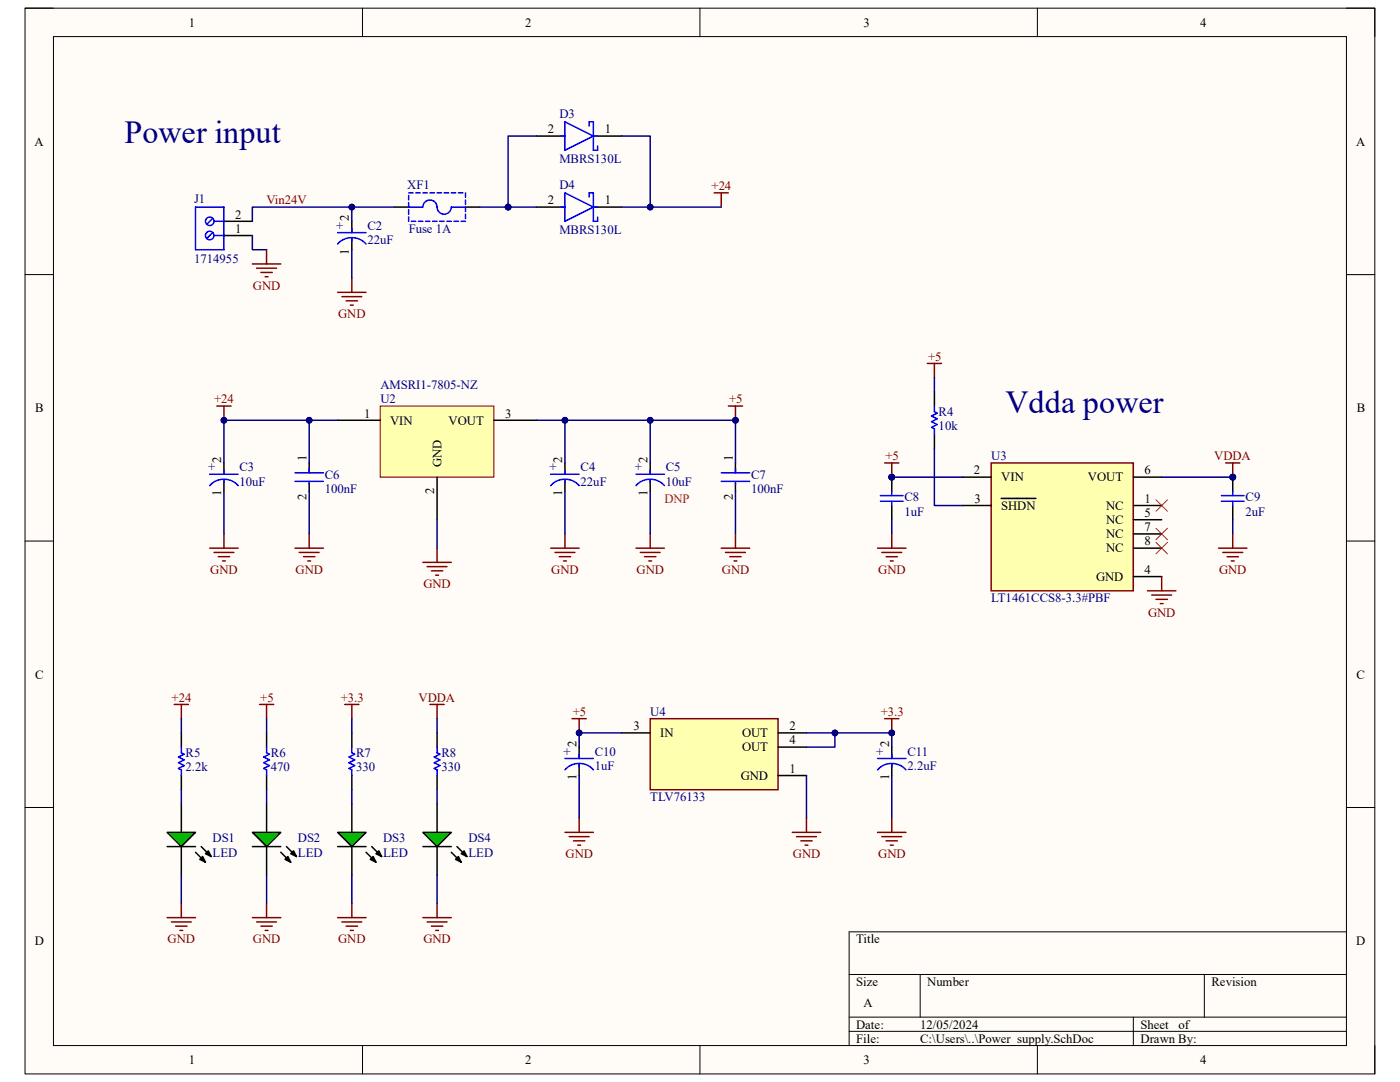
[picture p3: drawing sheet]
<svg xmlns="http://www.w3.org/2000/svg" width="279mm" height="216mm" viewBox="0 0 279 216" stroke-linecap="round" stroke-linejoin="round" font-family="sans-serif">
<path d="M5 1.6h269.4v212.7h-269.4z" fill-rule="evenodd" fill="#fffcf8"/>
<path d="M5 1.6h269.4v212.7h-269.4z" fill="none" stroke="#000" stroke-width=".2"/>
<path d="M10.7 7.3h258v201.3h-258z" fill-rule="evenodd" fill="#fffcf8"/>
<g fill="none" stroke="#000" stroke-width=".2">
<path d="M5 1.6h5.7M10.7 7.3h258v201.3h-258zM72.3 1.6v5.7M139.7 1.6v5.7M207 1.6v5.7M268.7 1.6h5.7v5.7M5 54.8h5.7M268.7 54.8h5.7M5 108h5.7M268.7 108h5.7M5 161.1h5.7M268.7 161.1h5.7"/>
<path d="M169.5 194.4h99.2M183.6 194.4v8.6M240.3 194.4v8.6M268.7 185.9h-99.2v22.7M72.3 208.6v5.7M139.7 208.6v5.7M169.5 203h99.2M169.5 205.8h99.2M207 208.6v5.7M226.2 203v5.6M274.4 208.6v5.7"/>
</g>
<path d="M75.9 81h22.7v14.2h-22.7z" fill-rule="evenodd" fill="#ffffb0"/>
<path d="M75.9 81h22.7v14.2h-22.7z" fill="none" stroke="#800000" stroke-width=".2"/>
<g fill="none" stroke="#000" stroke-width=".3">
<path d="M44.7 47h5.7M44.7 44.2h5.7M44.7 92.4v2.2M44.7 95.8v2.2M61.7 92.4v2M61.7 96.3v1.7M67.4 83.9h8.5M87.2 95.2v8.5M98.6 83.9h8.5M112.7 92.4v2.2M112.7 95.8v2.2M129.8 92.4v2.2"/>
<path d="M129.8 95.8v2.2M146.8 92.4v2M146.8 96.3v1.7"/>
</g>
<g fill="none" stroke="#00f" stroke-width=".3">
<path d="M41.9 96.9a3.8 3.8 0 0 1 5.6 0M41.9 94.6h5.6M44.7 93.8v.8M44.7 95.8v.5M58.9 94.4h5.6M58.9 96h5.6M61.7 93.5v.9M61.7 96.3v.3M109.9 96.9a3.8 3.8 0 0 1 5.7 0M109.9 94.6h5.7M112.7 93.8v.8M112.7 95.8v.5"/>
<path d="M126.9 94.6h5.7M126.9 96.9a3.8 3.8 0 0 1 5.7 0M129.8 93.8v.8M129.8 95.8v.5M143.9 94.4h5.7M143.9 96h5.7M146.8 93.5v.9M146.8 96.3v.3"/>
</g>
<circle cx="41.9" cy="47" r=".85" fill="#fff"/>
<g fill="none" stroke="#00f" stroke-width=".3">
<path d="M42.5 46.4l-1.2 1.2"/>
<circle cx="41.9" cy="47" r=".85"/>
</g>
<circle cx="41.9" cy="44.2" r=".85" fill="#fff"/>
<g fill="none" stroke="#00f" stroke-width=".3">
<path d="M81.6 38.5h.8M81.6 39v.9M83 38.5h.9M84.4 38.5h.9M85.8 38.5h.9M87.2 38.5h.9M88.6 38.5h.9M90.1 38.5h.8M91.5 38.5h.9M92.9 38.5v.9M92.9 39.9v.9M111.9 27.1h.8"/>
<path d="M112.7 24.3l5.7 2.8-5.7 2.9zM112.7 38.5l5.7 2.8-5.7 2.9zM117.6 39.3v-.8h.8v5.7h.9v-.9M117.6 25.2v-.9h.8v5.7h.9v-.9M118.4 27.1h.9M39 41.3h5.7v8.5h-5.7zM42.5 43.6l-1.2 1.2M42.7 47h2M42.7 44.2h2M67.4 48.7a3.8 3.8 0 0 1 5.6 0M67.4 46.4h5.6M70.2 45.6v.8"/>
<path d="M70.2 47.6v.5M81.6 40.4v.9h2.8a1.42 1.42 0 0 1 1.4-1.4 1.42 1.42 0 0 1 1.4 1.4 1.42 1.42 0 0 0 1.4 1.4 1.42 1.42 0 0 0 1.5-1.4h2.8v.9M81.6 41.9v.8M81.6 43.3v.9M82.1 44.2h.9M83.5 44.2h.9M84.9 44.2h.9M86.3 44.2h.9M87.8 44.2h.8M89.2 44.2h.9M90.6 44.2h.9M92 44.2h.9"/>
<path d="M92.9 42.7v.9M111.9 41.3h.8M118.4 41.3h.9"/>
<circle cx="41.9" cy="44.2" r=".85"/>
</g>
<path d="M107.1 27.1h5.6M118.4 27.1h5.7M70.2 44.2v2.2M70.2 47.6v2.2M78.7 41.3h2.9M92.9 41.3h2.8M107.1 41.3h5.6M118.4 41.3h5.7M36.2 168.9v5.7M36.2 160.4v5.7" fill="none" stroke="#000" stroke-width=".3"/>
<path d="M33.4 166.1h5.6l-2.8 2.8z" fill="#00bf00"/>
<path d="M36.2 146.2v2.9M36.2 154.7v2.9M33.4 166.1h5.6l-2.8 2.8zM33.4 168.9h5.6M39 170.1l2 1.9M39.9 171.5l.5-.6 .6 1.1zM40.2 168.9l1.9 2M41 170.3l.6-.5 .5 1.1zM53.2 160.4v5.7M53.2 168.9v5.7" fill="none" stroke="#000" stroke-width=".3"/>
<path d="M39.9 171.5l.5-.6 .6 1.1zM41 170.3l.6-.5 .5 1.1z" fill="#000"/>
<path d="M36.2 149.1v1.1l.6 .3-1.2 .6 1.2 .5-1.2 .6 1.2 .6-1.2 .5 .6 .3v1.1" fill="none" stroke="#00f" stroke-width=".3"/>
<path d="M50.4 166.1h5.6l-2.8 2.8z" fill="#00bf00"/>
<path d="M53.2 146.2v2.9M53.2 154.7v2.9M50.4 166.1h5.6l-2.8 2.8zM50.4 168.9h5.6M56 170.1l2 1.9M56.9 171.5l.6-.6 .5 1.1zM57.2 168.9l2 2M58.6 169.8l.6 1.1-1.2-.6zM70.2 160.4v5.7M70.2 168.9v5.7" fill="none" stroke="#000" stroke-width=".3"/>
<path d="M56.9 171.5l.6-.6 .5 1.1zM58.6 169.8l.6 1.1-1.2-.6z" fill="#000"/>
<path d="M53.2 149.1v1.1l.6 .3-1.2 .6 1.2 .5-1.2 .6 1.2 .6-1.2 .5 .6 .3v1.1" fill="none" stroke="#00f" stroke-width=".3"/>
<path d="M67.4 166.1h5.7l-2.9 2.8z" fill="#00bf00"/>
<path d="M70.2 146.2v2.9M70.2 154.7v2.9M67.4 166.1h5.7l-2.9 2.8zM67.4 168.9h5.7M73.1 170.1l1.9 1.9M73.9 171.5l.6-.6 .5 1.1zM74.2 168.9l2 2M75.6 169.8l.6 1.1-1.2-.6z" fill="none" stroke="#000" stroke-width=".3"/>
<path d="M73.9 171.5l.6-.6 .5 1.1zM75.6 169.8l.6 1.1-1.2-.6z" fill="#000"/>
<path d="M70.2 149.1v1.1l.6 .3-1.2 .6 1.2 .5-1.2 .6 1.2 .6-1.2 .5 .6 .3v1.1" fill="none" stroke="#00f" stroke-width=".3"/>
<path d="M129.8 143.4h25.5v14.2h-25.5z" fill-rule="evenodd" fill="#ffffb0"/>
<path d="M129.8 143.4h25.5v14.2h-25.5zM176.6 143.4h2.8M178 143.4v2.8" fill="none" stroke="#800000" stroke-width=".3"/>
<path d="M115.6 149.1v2.2M115.6 152.5v2.2M124.1 146.2h5.7M155.3 146.2h5.7M155.3 149.1h5.7M155.3 154.7h5.7M178 149.1v2.2M178 152.5v2.2" fill="none" stroke="#000" stroke-width=".3"/>
<path d="M112.7 151.3h5.7M112.7 153.6a3.8 3.8 0 0 1 5.7 0M115.6 150.5v.8M115.6 152.5v.5M175.1 151.3h5.7M175.1 153.6a3.8 3.8 0 0 1 5.7 0M178 150.5v.8M178 152.5v.5" fill="none" stroke="#00f" stroke-width=".3"/>
<circle cx="178" cy="146.2" r=".57" fill="#000080"/>
<circle cx="178" cy="146.2" r=".57" fill="none" stroke="#000080" stroke-width=".2"/>
<path d="M145.4 81h2.8M146.8 81v2.9M68.8 140.6h2.8M70.2 140.6v2.8" fill="none" stroke="#800000" stroke-width=".3"/>
<circle cx="146.8" cy="83.9" r=".57" fill="#000080"/>
<circle cx="146.8" cy="83.9" r=".57" fill="none" stroke="#000080" stroke-width=".2"/>
<g fill="none" stroke="#800000" stroke-width=".3">
<path d="M142.5 38.5h2.9M143.9 38.5v2.8M67.4 58.3h5.6M68.2 59.2h4M70.2 55.5v2.8M69.1 60h2.2M69.9 60.9h.6M41.9 109.4h5.6M42.7 110.2h4M43.6 111.1h2.2M44.4 111.9h.6M44.7 106.5v2.9"/>
<path d="M58.9 109.4h5.6M59.7 110.2h4M60.6 111.1h2.2M61.4 111.9h.6M61.7 106.5v2.9M84.4 112.2h5.7M85.2 113.1h4M86.1 113.9h2.3M86.9 114.8h.6M87.2 109.4v2.8M109.9 109.4h5.7M110.8 110.2h3.9"/>
<path d="M111.6 111.1h2.3M112.5 111.9h.5M112.7 106.5v2.9M126.9 109.4h5.7M127.8 110.2h3.9M128.6 111.1h2.3M129.5 111.9h.5M129.8 106.5v2.9M143.9 109.4h5.7M144.8 110.2h4M145.6 111.1h2.3M146.5 111.9h.6"/>
<path d="M146.8 106.5v2.9M34.8 140.6h2.8M36.2 140.6v2.8M51.8 140.6h2.8M53.2 140.6v2.8M114.2 143.4h2.8M115.6 143.4v2.8M112.7 166.1h5.7M113.6 166.9h4M114.4 167.8h2.3M115.3 168.6h.6M115.6 163.3v2.8"/>
<path d="M158.1 166.1h5.7M159 166.9h3.9M159.8 167.8h2.3M160.7 168.6h.5M161 163.3v2.8M175.1 166.1h5.7M176 166.9h3.9M176.8 167.8h2.3M177.7 168.6h.6M178 163.3v2.8M33.4 183.1h5.6M34.2 184h4"/>
<path d="M35.1 184.8h2.2M35.9 185.7h.6M36.2 180.3v2.8M50.4 183.1h5.6M51.2 184h4M52.1 184.8h2.2M52.9 185.7h.6M53.2 180.3v2.8M67.4 183.1h5.7M68.2 184h4M69.1 184.8h2.3M69.9 185.7h.6"/>
<path d="M70.2 180.3v2.8"/>
</g>
<circle cx="115.6" cy="146.2" r=".57" fill="#000080"/>
<circle cx="115.6" cy="146.2" r=".57" fill="none" stroke="#000080" stroke-width=".2"/>
<path d="M43.3 81h2.8M44.7 81v2.9" fill="none" stroke="#800000" stroke-width=".3"/>
<circle cx="44.7" cy="83.9" r=".57" fill="#000080"/>
<circle cx="44.7" cy="83.9" r=".57" fill="none" stroke="#000080" stroke-width=".2"/>
<path d="M50.4 52.7h5.6M51.2 53.5h4M52.1 54.4h2.2M52.9 55.2h.6M53.2 49.8v2.9" fill="none" stroke="#800000" stroke-width=".3"/>
<path d="M197.8 92.4h28.4v25.5h-28.4z" fill-rule="evenodd" fill="#ffffb0"/>
<g fill="none" stroke="#800000" stroke-width=".3">
<path d="M176.6 92.4h2.8M178 92.4v2.8M197.8 92.4h28.4v25.5h-28.4zM175.1 109.4h5.7M176 110.2h3.9M176.8 111.1h2.3M177.7 111.9h.6M178 106.5v2.9M229 117.9h5.7M229.9 118.7h3.9M230.7 119.6h2.3M231.8 115.1v2.8"/>
<path d="M243.2 109.4h5.7M244 110.2h4M244.9 111.1h2.3M245.7 111.9h.6M246 106.5v2.9M231.6 120.4h.5"/>
</g>
<path d="M192.2 95.2h5.6M199.8 99.5h6.9M226.2 95.2h5.6M192.2 100.9h5.6M226.2 100.9h5.6M226.2 103.7h5.6M226.2 106.5h5.6M226.2 109.4h5.6M226.2 115.1h5.6" fill="none" stroke="#000" stroke-width=".3"/>
<path d="M230.7 99.7l2.3 2.3M233 99.7l-2.3 2.3M230.7 105.4l2.3 2.3M230.7 108.2l2.3 2.3M233 105.4l-2.3 2.3M233 108.2l-2.3 2.3" fill="none" stroke="#f00" stroke-width=".2"/>
<circle cx="178" cy="95.2" r=".57" fill="#000080"/>
<circle cx="178" cy="95.2" r=".57" fill="none" stroke="#000080" stroke-width=".2"/>
<circle cx="178" cy="95.2" r=".57" fill="#000080"/>
<circle cx="178" cy="95.2" r=".57" fill="none" stroke="#000080" stroke-width=".2"/>
<path d="M178 95.2v2.8M178 100.9v2.8" fill="none" stroke="#000" stroke-width=".3"/>
<circle cx="178" cy="95.2" r=".57" fill="#000080"/>
<circle cx="178" cy="95.2" r=".57" fill="none" stroke="#000080" stroke-width=".2"/>
<path d="M175.7 98.9h4.5M178 98v.9M175.7 100h4.5M178 100v.9" fill="none" stroke="#00f" stroke-width=".3"/>
<circle cx="246" cy="95.2" r=".57" fill="#000080"/>
<circle cx="246" cy="95.2" r=".57" fill="none" stroke="#000080" stroke-width=".2"/>
<path d="M246 95.2v2.8M246 100.9v2.8" fill="none" stroke="#000" stroke-width=".3"/>
<circle cx="246" cy="95.2" r=".57" fill="#000080"/>
<circle cx="246" cy="95.2" r=".57" fill="none" stroke="#000080" stroke-width=".2"/>
<path d="M186.5 81v1.2l.5 .2-1.1 .6 1.1 .6-1.1 .5 1.1 .6-1.1 .6 .6 .3v1.1M243.8 98.9h4.5M246 98v.9M243.8 100h4.5M246 100v.9" fill="none" stroke="#00f" stroke-width=".3"/>
<path d="M186.5 78.2v2.8M186.5 86.7v2.8" fill="none" stroke="#000" stroke-width=".3"/>
<path d="M185.1 72.5h2.8M186.5 72.5v2.9M244.6 92.4h2.8M246 92.4v2.8" fill="none" stroke="#800000" stroke-width=".3"/>
<circle cx="246" cy="95.2" r=".57" fill="#000080"/>
<circle cx="246" cy="95.2" r=".57" fill="none" stroke="#000080" stroke-width=".2"/>
<path d="M61.7 98v8.5M67.4 83.9h-5.7v8.5M146.8 98v8.5M87.2 103.7v5.7" fill="none" stroke="#000080" stroke-width=".3"/>
<circle cx="61.7" cy="83.9" r=".57" fill="#000080"/>
<circle cx="61.7" cy="83.9" r=".57" fill="none" stroke="#000080" stroke-width=".2"/>
<path d="M129.8 83.9v8.5" fill="none" stroke="#000080" stroke-width=".3"/>
<circle cx="129.8" cy="83.9" r=".57" fill="#000080"/>
<circle cx="129.8" cy="83.9" r=".57" fill="none" stroke="#000080" stroke-width=".2"/>
<path d="M112.7 83.9v8.5" fill="none" stroke="#000080" stroke-width=".3"/>
<circle cx="112.7" cy="83.9" r=".57" fill="#000080"/>
<circle cx="112.7" cy="83.9" r=".57" fill="none" stroke="#000080" stroke-width=".2"/>
<path d="M61.7 83.9h-17v8.5" fill="none" stroke="#000080" stroke-width=".3"/>
<circle cx="61.7" cy="83.9" r=".57" fill="#000080"/>
<circle cx="61.7" cy="83.9" r=".57" fill="none" stroke="#000080" stroke-width=".2"/>
<circle cx="44.7" cy="83.9" r=".57" fill="#000080"/>
<circle cx="44.7" cy="83.9" r=".57" fill="none" stroke="#000080" stroke-width=".2"/>
<path d="M107.1 27.1h-5.7v14.2M50.4 47v2.8h2.8M44.7 98v8.5M112.7 98v8.5M129.8 98v8.5" fill="none" stroke="#000080" stroke-width=".3"/>
<circle cx="101.4" cy="41.3" r=".57" fill="#000080"/>
<circle cx="101.4" cy="41.3" r=".57" fill="none" stroke="#000080" stroke-width=".2"/>
<path d="M101.4 41.3h5.7" fill="none" stroke="#000080" stroke-width=".3"/>
<circle cx="101.4" cy="41.3" r=".57" fill="#000080"/>
<circle cx="101.4" cy="41.3" r=".57" fill="none" stroke="#000080" stroke-width=".2"/>
<path d="M124.1 27.1h5.7v14.2h-5.7" fill="none" stroke="#000080" stroke-width=".3"/>
<circle cx="129.8" cy="41.3" r=".57" fill="#000080"/>
<circle cx="129.8" cy="41.3" r=".57" fill="none" stroke="#000080" stroke-width=".2"/>
<path d="M129.8 41.3h14.1" fill="none" stroke="#000080" stroke-width=".3"/>
<circle cx="129.8" cy="41.3" r=".57" fill="#000080"/>
<circle cx="129.8" cy="41.3" r=".57" fill="none" stroke="#000080" stroke-width=".2"/>
<path d="M95.7 41.3h5.7" fill="none" stroke="#000080" stroke-width=".3"/>
<circle cx="101.4" cy="41.3" r=".57" fill="#000080"/>
<circle cx="101.4" cy="41.3" r=".57" fill="none" stroke="#000080" stroke-width=".2"/>
<path d="M70.2 41.3v2.9M70.2 49.8v5.7" fill="none" stroke="#000080" stroke-width=".3"/>
<circle cx="70.2" cy="41.3" r=".57" fill="#000080"/>
<circle cx="70.2" cy="41.3" r=".57" fill="none" stroke="#000080" stroke-width=".2"/>
<path d="M107.1 83.9h39.7v8.5" fill="none" stroke="#000080" stroke-width=".3"/>
<circle cx="112.7" cy="83.9" r=".57" fill="#000080"/>
<circle cx="112.7" cy="83.9" r=".57" fill="none" stroke="#000080" stroke-width=".2"/>
<circle cx="129.8" cy="83.9" r=".57" fill="#000080"/>
<circle cx="129.8" cy="83.9" r=".57" fill="none" stroke="#000080" stroke-width=".2"/>
<circle cx="146.8" cy="83.9" r=".57" fill="#000080"/>
<circle cx="146.8" cy="83.9" r=".57" fill="none" stroke="#000080" stroke-width=".2"/>
<path d="M36.2 143.4v2.8M36.2 157.6v2.8M53.2 143.4v2.8M53.2 157.6v2.8M70.2 143.4v2.8M70.2 157.6v2.8M115.6 154.7v8.6M161 146.2h5.6v2.9h-5.6M161 154.7v8.6M36.2 174.6v5.7M53.2 174.6v5.7M70.2 174.6v5.7" fill="none" stroke="#000080" stroke-width=".3"/>
<circle cx="166.6" cy="146.2" r=".57" fill="#000080"/>
<circle cx="166.6" cy="146.2" r=".57" fill="none" stroke="#000080" stroke-width=".2"/>
<path d="M124.1 146.2h-8.5v2.9M178 154.7v8.6" fill="none" stroke="#000080" stroke-width=".3"/>
<circle cx="115.6" cy="146.2" r=".57" fill="#000080"/>
<circle cx="115.6" cy="146.2" r=".57" fill="none" stroke="#000080" stroke-width=".2"/>
<path d="M166.6 146.2h11.4v2.9" fill="none" stroke="#000080" stroke-width=".3"/>
<circle cx="178" cy="146.2" r=".57" fill="#000080"/>
<circle cx="178" cy="146.2" r=".57" fill="none" stroke="#000080" stroke-width=".2"/>
<circle cx="166.6" cy="146.2" r=".57" fill="#000080"/>
<circle cx="166.6" cy="146.2" r=".57" fill="none" stroke="#000080" stroke-width=".2"/>
<path d="M78.7 41.3h-28.3v2.9" fill="none" stroke="#000080" stroke-width=".3"/>
<circle cx="70.2" cy="41.3" r=".57" fill="#000080"/>
<circle cx="70.2" cy="41.3" r=".57" fill="none" stroke="#000080" stroke-width=".2"/>
<path d="M186.5 75.4v2.8M231.8 95.2h14.2M178 103.7v2.8M246 103.7v2.8" fill="none" stroke="#000080" stroke-width=".3"/>
<circle cx="246" cy="95.2" r=".57" fill="#000080"/>
<circle cx="246" cy="95.2" r=".57" fill="none" stroke="#000080" stroke-width=".2"/>
<path d="M178 95.2h14.2M186.5 89.5v11.4h5.7" fill="none" stroke="#000080" stroke-width=".3"/>
<circle cx="178" cy="95.2" r=".57" fill="#000080"/>
<circle cx="178" cy="95.2" r=".57" fill="none" stroke="#000080" stroke-width=".2"/>
<path d="M87.2 160.4v5.7M87.2 168.9v5.7" fill="none" stroke="#000" stroke-width=".3"/>
<path d="M84.4 166.1h5.7l-2.9 2.8z" fill="#00bf00"/>
<path d="M87.2 146.2v2.9M87.2 154.7v2.9M84.4 166.1h5.7l-2.9 2.8zM84.4 168.9h5.7M90.1 170.1l1.9 1.9M90.9 171.5l.6-.6 .5 1.1zM91.2 168.9l2 2M92 170.3l.6-.5 .6 1.1z" fill="none" stroke="#000" stroke-width=".3"/>
<path d="M90.9 171.5l.6-.6 .5 1.1zM92 170.3l.6-.5 .6 1.1z" fill="#000"/>
<path d="M87.2 149.1v1.1l.6 .3-1.1 .6 1.1 .5-1.1 .6 1.1 .6-1.1 .5 .5 .3v1.1" fill="none" stroke="#00f" stroke-width=".3"/>
<path d="M85.8 140.6h2.8M87.2 140.6v2.8M84.4 183.1h5.7M85.2 184h4M86.1 184.8h2.3M86.9 185.7h.6M87.2 180.3v2.8" fill="none" stroke="#800000" stroke-width=".3"/>
<path d="M87.2 143.4v2.8M87.2 157.6v2.8M87.2 174.6v5.7" fill="none" stroke="#000080" stroke-width=".3"/>
<g font-size="6.4" fill="#000080">
<text x="24.8" y="28.6">Power input</text>
<text x="200.7" y="82.5">Vdda power</text>
</g>
<g font-size="2.5">
<text x="37.7" y="5.3">1</text>
<text x="104.8" y="5.3">2</text>
<text x="172.3" y="5.3">3</text>
<text x="239.5" y="5.3">4</text>
<text x="6.9" y="29.1">A</text>
<text x="109.3" y="26.6">2</text>
<text x="120.7" y="26.6">1</text>
<text x="270.6" y="29.1">A</text>
<text x="109.3" y="40.8">2</text>
<text x="120.7" y="40.8">1</text>
<text x="46.9" y="46.4">1</text>
<text x="46.9" y="43.6">2</text>
<text x="69.6" y="44.2" transform="rotate(-90 69.6 44.2)">2</text>
<text x="69.6" y="50.8" transform="rotate(-90 69.6 50.8)">1</text>
<text x="7" y="82.3">B</text>
<text x="72.6" y="83.3">1</text>
<text x="100.8" y="83.3">3</text>
<text x="270.8" y="82.3">B</text>
<text x="77.9" y="84.7">VIN</text>
<text x="89.5" y="84.7">VOUT</text>
<text x="44.2" y="92.4" transform="rotate(-90 44.2 92.4)">2</text>
<text x="61.2" y="92.1" transform="rotate(-90 61.2 92.1)">1</text>
<text x="88.1" y="93.2" transform="rotate(-90 88.1 93.2)">GND</text>
<text x="112.2" y="92.4" transform="rotate(-90 112.2 92.4)">2</text>
<text x="129.2" y="92.4" transform="rotate(-90 129.2 92.4)">2</text>
<text x="146.2" y="92.1" transform="rotate(-90 146.2 92.1)">1</text>
<text x="194.4" y="94.7">2</text>
<text x="228.4" y="94.7">6</text>
<text x="44.2" y="99" transform="rotate(-90 44.2 99)">1</text>
<text x="61.2" y="99.8" transform="rotate(-90 61.2 99.8)">2</text>
<text x="86.7" y="98.6" transform="rotate(-90 86.7 98.6)">2</text>
<text x="112.2" y="99" transform="rotate(-90 112.2 99)">1</text>
<text x="129.2" y="99" transform="rotate(-90 129.2 99)">1</text>
<text x="146.2" y="99.8" transform="rotate(-90 146.2 99.8)">2</text>
<text x="194.5" y="100.3">3</text>
<text x="199.8" y="96.1">VIN</text>
<text x="199.8" y="101.7">SHDN</text>
<text x="217.1" y="96.1">VOUT</text>
<text x="220.7" y="101.7">NC</text>
<text x="228.4" y="100.3">1</text>
<text x="220.7" y="104.6">NC</text>
<text x="220.7" y="107.4">NC</text>
<text x="228.4" y="103.2">5</text>
<text x="228.4" y="106">7</text>
<text x="220.7" y="110.2">NC</text>
<text x="228.4" y="108.8">8</text>
<text x="218.7" y="115.9">GND</text>
<text x="228.4" y="114.5">4</text>
<text x="7" y="135.4">C</text>
<text x="270.7" y="135.4">C</text>
<text x="115" y="149.1" transform="rotate(-90 115 149.1)">2</text>
<text x="126.4" y="145.7">3</text>
<text x="131.7" y="147.1">IN</text>
<text x="148.1" y="147.1">OUT</text>
<text x="148.1" y="149.9">OUT</text>
<text x="157.6" y="145.7">2</text>
<text x="157.6" y="148.5">4</text>
<text x="177.4" y="149.1" transform="rotate(-90 177.4 149.1)">2</text>
<text x="115" y="155.7" transform="rotate(-90 115 155.7)">1</text>
<text x="147.8" y="155.6">GND</text>
<text x="157.6" y="154.2">1</text>
<text x="177.4" y="155.7" transform="rotate(-90 177.4 155.7)">1</text>
<text x="6.9" y="188.6">D</text>
<text x="170.9" y="188.2">Title</text>
<text x="270.7" y="188.6">D</text>
<text x="170.9" y="196.7">Size</text>
<text x="185" y="196.7">Number</text>
<text x="241.8" y="196.7">Revision</text>
<text x="172.3" y="201">A</text>
<text x="170.9" y="205.2">Date:</text>
<text x="170.9" y="208.1">File:</text>
<text x="183.6" y="205.2">12/05/2024</text>
<text x="183.7" y="208.1">C:\Users\..\Power_supply.SchDoc</text>
<text x="227.6" y="208.1">Drawn By:</text>
<text x="227.6" y="205.2">Sheet</text>
<text x="235.2" y="205.2">of</text>
<text x="37.7" y="212.3">1</text>
<text x="104.8" y="212.3">2</text>
<text x="172.3" y="212.3">3</text>
<text x="239.5" y="212.3">4</text>
</g>
<g font-size="2.5" fill="#000080">
<text x="111.6" y="23.5">D3</text>
<text x="111.6" y="32.6">MBRS130L</text>
<text x="38.7" y="40.5">J1</text>
<text x="81.3" y="37.7">XF1</text>
<text x="111.6" y="37.7">D4</text>
<text x="67.1" y="45.9">+</text>
<text x="73.3" y="45.9">C2</text>
<text x="81.6" y="46.4">Fuse 1A</text>
<text x="111.6" y="46.7">MBRS130L</text>
<text x="38.7" y="52.4">1714955</text>
<text x="73.3" y="48.7">22uF</text>
<text x="75.9" y="77.6">AMSRI1-7805-NZ</text>
<text x="75.9" y="80.5">U2</text>
<text x="187.3" y="83">R4</text>
<text x="187.3" y="85.9">10k</text>
<text x="41.6" y="94.1">+</text>
<text x="47.8" y="94.1">C3</text>
<text x="64.8" y="95.5">C6</text>
<text x="109.6" y="94.1">+</text>
<text x="115.9" y="94.1">C4</text>
<text x="126.7" y="94.1">+</text>
<text x="132.9" y="94.1">C5</text>
<text x="149.9" y="95.5">C7</text>
<text x="197.8" y="91.8">U3</text>
<text x="47.8" y="96.9">10uF</text>
<text x="64.8" y="98.3">100nF</text>
<text x="115.9" y="96.9">22uF</text>
<text x="132.9" y="96.9">10uF</text>
<text x="149.9" y="98.3">100nF</text>
<text x="180.5" y="100">C8</text>
<text x="248.6" y="100">C9</text>
<text x="180.5" y="102.9">1uF</text>
<text x="248.6" y="102.9">2uF</text>
<text x="197.8" y="120.2">LT1461CCS8-3.3#PBF</text>
<text x="129.8" y="142.9">U4</text>
<text x="37" y="151.1">R5</text>
<text x="37" y="153.9">2.2k</text>
<text x="54.1" y="151.1">R6</text>
<text x="54.1" y="153.9">470</text>
<text x="71.1" y="151.1">R7</text>
<text x="71.1" y="153.9">330</text>
<text x="88.1" y="151.1">R8</text>
<text x="88.1" y="153.9">330</text>
<text x="112.5" y="150.8">+</text>
<text x="118.7" y="153.6">1uF</text>
<text x="118.7" y="150.8">C10</text>
<text x="174.8" y="150.8">+</text>
<text x="181.1" y="150.8">C11</text>
<text x="181.1" y="153.6">2.2uF</text>
<text x="129.8" y="159.9">TLV76133</text>
<text x="42.4" y="168.1">DS1</text>
<text x="42.4" y="170.9">LED</text>
<text x="59.4" y="168.1">DS2</text>
<text x="59.4" y="170.9">LED</text>
<text x="76.5" y="168.1">DS3</text>
<text x="76.5" y="170.9">LED</text>
<text x="93.5" y="168.1">DS4</text>
<text x="93.5" y="170.9">LED</text>
</g>
<g font-size="2.5" fill="#800000">
<text x="53.2" y="40.8">Vin24V</text>
<text x="142" y="37.9">+24</text>
<text x="50.5" y="57.8">GND</text>
<text x="67.5" y="63.5">GND</text>
<text x="185.2" y="72">+5</text>
<text x="42.7" y="80.5">+24</text>
<text x="145.5" y="80.5">+5</text>
<text x="176.7" y="91.8">+5</text>
<text x="242.3" y="91.8">VDDA</text>
<text x="42" y="114.5">GND</text>
<text x="59" y="114.5">GND</text>
<text x="84.5" y="117.3">GND</text>
<text x="110" y="114.5">GND</text>
<text x="127" y="114.5">GND</text>
<text x="144.1" y="114.5">GND</text>
<text x="175.3" y="114.5">GND</text>
<text x="243.3" y="114.5">GND</text>
<text x="229.1" y="123">GND</text>
<text x="34.2" y="140">+24</text>
<text x="51.9" y="140">+5</text>
<text x="68" y="140">+3.3</text>
<text x="83.5" y="140">VDDA</text>
<text x="114.3" y="142.9">+5</text>
<text x="175.8" y="142.9">+3.3</text>
<text x="112.9" y="171.2">GND</text>
<text x="158.2" y="171.2">GND</text>
<text x="175.3" y="171.2">GND</text>
<text x="33.4" y="188.2">GND</text>
<text x="50.5" y="188.2">GND</text>
<text x="67.5" y="188.2">GND</text>
<text x="84.5" y="188.2">GND</text>
</g>
<text font-size="2.5" fill="#f00" x="132.6" y="100.3">DNP</text>
</svg>
